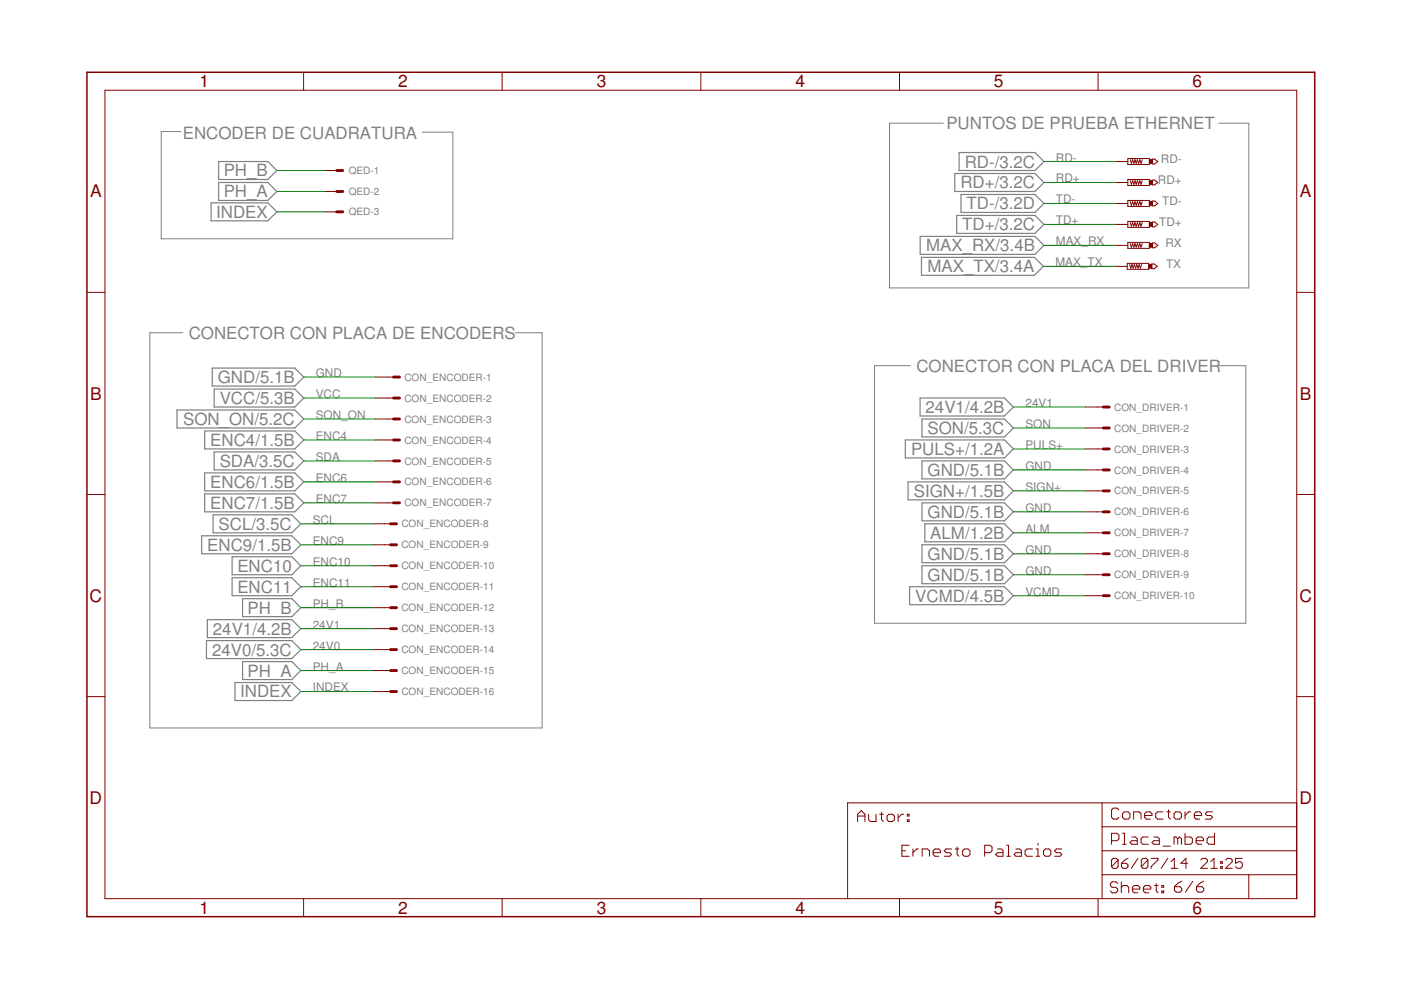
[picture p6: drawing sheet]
<svg xmlns="http://www.w3.org/2000/svg" width="297mm" height="210mm" viewBox="0 0 297 210" stroke-linecap="round" stroke-linejoin="round" font-family="sans-serif">
<path d="M38.4 27.9h-4.2v22.7h61.8v-22.6h-6.5M200 26.1h-11.4v34.9h76.2v-34.9h-6.4M38.8 70.5h-7v83.8h83.1v-83.8h-5.7M193 77.5h-7.6v54.6h78.7v-54.6h-5.7" fill="none" stroke="#808080" stroke-width=".21"/>
<g fill="none" stroke="#808080" stroke-width=".25">
<path d="M46.4 38.7h10.4l1.9 1.9-1.9 1.9h-10.4zM46.4 34.2h10.4l1.9 2-1.9 1.9h-10.4zM202.4 36.8h17l1.9 1.9-1.9 1.9h-17zM203.3 32.3h16.1l1.9 1.9-1.9 2h-16.1zM44.7 43h12.1l1.9 1.9-1.9 1.9h-12.1zM195.1 50.1h24.3l1.9 1.9-1.9 1.9h-24.3zM195.4 54.6h23.9l1.9 1.9-1.9 1.9h-23.9zM202.8 45.7h16.6l1.9 1.9-1.9 1.9h-16.6zM203.8 41.2h15.6l1.9 1.9-1.9 1.9h-15.6zM45 78h17.5l1.9 1.9-1.9 2h-17.5zM37.5 86.9h25l1.9 1.9-1.9 1.9h-25zM43.4 91.4h19.1l1.9 1.9-1.9 1.9h-19.1z"/>
<path d="M45.4 82.5h17.1l1.9 1.9-1.9 1.9h-17.1zM45.4 95.8h17.1l1.9 1.9-1.9 1.9h-17.1zM191.9 93.3h21.1l1.9 1.9-1.9 1.9h-21.1zM195.1 84.4h17.9l1.9 1.9-1.9 1.9h-17.9zM195.5 88.8h17.5l1.9 1.9-1.9 1.9h-17.5zM195.5 97.7h17.5l1.9 1.9-1.9 1.9h-17.5zM42.8 113.6h19.1l1.9 1.9-1.9 1.9h-19.1zM43.4 104.7h19.1l1.9 1.9-1.9 1.9h-19.1zM43.4 100.3h19.1l1.9 1.9-1.9 1.9h-19.1zM45.2 109.2h16.7l1.9 1.9-1.9 1.9h-16.7zM49.2 118h12.7l1.9 2-1.9 1.9h-12.7zM192.5 102.2h20.5l1.9 1.9-1.9 1.9h-20.5z"/>
<path d="M195.5 120h17.5l1.9 1.9-1.9 1.9h-17.5zM195.5 106.6h17.5l1.9 1.9-1.9 1.9h-17.5zM195.5 115.5h17.5l1.9 1.9-1.9 1.9h-17.5zM196.1 111.1h16.9l1.9 1.9-1.9 1.9h-16.9zM43.8 135.8h18.1l1.9 1.9-1.9 1.9h-18.1zM44 131.4h17.9l1.9 1.9-1.9 1.9h-17.9zM49.2 122.5h12.7l1.9 1.9-1.9 1.9h-12.7zM51.4 126.9h10.5l1.9 1.9-1.9 1.9h-10.5zM192.8 124.4h20.2l1.9 1.9-1.9 1.9h-20.2zM49.8 144.7h12.1l1.9 1.9-1.9 1.9h-12.1zM51.4 140.3h10.5l1.9 1.9-1.9 1.9h-10.5z"/>
</g>
<g fill="none" stroke="#800000" stroke-width=".21">
<path d="M22.2 19.1h252.7v171.4h-252.7zM64.4 15.3v3.8M106.5 15.3v3.8M148.6 15.3v3.8M190.7 15.3v3.8M232.8 15.3v3.8M68.9 36.2h2.5M236.6 34.2h2.5M236.6 38.7h2.5M239.1 33.6h4.6v1.3h-4.6zM239.1 38.1h4.6v1.2h-4.6zM239.6 33.9l.3 .7 .2-.7 .3 .7 .2-.7 .3 .7 .3-.7 .2 .7 .3-.7 .2 .7 .3-.7"/>
<path d="M239.6 38.3l.3 .8 .2-.8 .3 .8 .2-.8 .3 .8 .3-.8 .2 .8 .3-.8 .2 .8 .3-.8M244.3 33.7h.5l.7 .5-.7 .6h-.5zM244.3 38.2h.5l.7 .5-.7 .5h-.5zM68.9 40.6h2.5M68.9 44.9h2.5M236.5 56.5h2.5M236.6 43.1h2.5M236.6 47.6h2.5M236.6 52h2.5M239 55.8h4.6v1.3h-4.6zM239.1 42.5h4.6v1.3h-4.6zM239.1 46.9h4.6v1.3h-4.6z"/>
<path d="M239.1 51.4h4.6v1.3h-4.6zM239.5 56.1l.3 .8 .2-.8 .3 .8 .2-.8 .3 .8 .2-.8 .3 .8 .2-.8 .3 .8 .2-.8M239.6 42.8l.3 .7 .2-.7 .3 .7 .2-.7 .3 .7 .3-.7 .2 .7 .3-.7 .2 .7 .3-.7M239.6 47.2l.3 .8 .2-.8 .3 .8 .2-.8 .3 .8 .3-.8 .2 .8 .3-.8 .2 .8 .3-.8M239.6 51.6l.3 .8 .2-.8 .3 .8 .2-.8 .3 .8 .3-.8 .2 .8 .3-.8 .2 .8 .3-.8M244.2 56h.5l.6 .5-.6 .5h-.5zM244.3 42.6h.5l.7 .5-.7 .5h-.5zM244.3 47.1h.5l.7 .5-.7 .5h-.5zM244.3 51.5h.5l.7 .5-.7 .5h-.5zM18.4 62h3.8M79.6 79.9h3.8M274.9 62h3.8"/>
<path d="M79.6 84.4h3.8M79.6 88.8h3.8M79.6 93.3h3.8M79.6 97.7h3.8M230.1 86.3h3.8M230.1 90.7h3.8M230.1 95.2h3.8M230.1 99.6h3.8M18.4 104.8h3.8M79 111.1h3.8M79 115.5h3.8M79 120h3.8"/>
<path d="M79.6 102.2h3.8M79.6 106.6h3.8M230.1 104.1h3.8M230.1 108.5h3.8M230.1 113h3.8M230.1 117.4h3.8M274.9 104.8h3.8M79 124.4h3.8M79 128.8h3.8M79 133.3h3.8M79 137.7h3.8M230.1 121.9h3.8"/>
<path d="M230.1 126.3h3.8M18.4 147.7h3.8M79 142.2h3.8M79 146.6h3.8M274.9 147.7h3.8M181.8 174.2v-1.6l.8-.7 .8 .7v1.6M181.8 173h1.6M184.2 172.6v1.2l.4 .4h1.1v-1.6M186.5 172.6h.8M186.9 172.2v1.6l.4 .4M188.1 173l.3-.4h.8l.4 .4v.8l-.4 .4h-.8l-.3-.4zM190.4 172.6v1.6"/>
<path d="M191.6 172.6h-.4l-.8 .8M192.4 172.6h.3v.4h-.3zM192.4 173.8h.3v.4h-.3zM192.8 179.2h-1.6v2.3h1.6M202.9 179.6v1.6l.4 .3M213.4 179.2h.4v2.3M220.1 178.8v.4M233.7 170.2v20.3M233.7 175.3h41.2M235.7 178.2h1.1l.4-.4v-.7l-.4-.4h-1.1v2.3M237.2 171.7l-.4-.4h-.7l-.4 .4v1.6l.4 .4h.7l.4-.4M238 172.5l.4-.4h.8l.4 .4v.8l-.4 .4h-.8l-.4-.4z"/>
<path d="M238 176.7h.4v2.3M238 179h.8M240 177.5h.7l.4 .3v1.2h-1.1l-.4-.4 .4-.4h1.1M240.3 173.7v-1.6h1.2l.4 .4v1.2M242.7 172.9h1.5v-.4l-.3-.4h-.8l-.4 .4v.8l.4 .4h.8M243.5 177.5h-1.2l-.4 .3v.8l.4 .4h1.2M244.6 177.5h.8l.4 .3v1.2h-1.2l-.4-.4 .4-.4h1.2M246.6 172.1h-1.2l-.4 .4v.8l.4 .4h1.2M246.6 179.4h1.5M247.4 172.1h.7M247.8 171.7v1.6l.3 .4M248.9 172.5l.4-.4h.8l.4 .4v.8l-.4 .4h-.8l-.4-.4z"/>
<path d="M249.7 177.8l.4-.3 .4 .3v1.2M249.7 177.8l-.4-.3h-.4v1.5M249.7 177.8v1.2M251.2 172.1v1.6M251.2 176.7v2.3h1.2l.4-.4v-.8l-.4-.3h-1.2M252.4 172.1h-.4l-.8 .8M253.2 172.9h1.6v-.4l-.4-.4h-.8l-.4 .4v.8l.4 .4h.8M253.6 178.2h1.6v-.4l-.4-.3h-.8l-.4 .3v.8l.4 .4h.8M257.1 172.1h-1.2l-.4 .4 .4 .4h.8l.4 .4-.4 .4h-1.2M257.5 176.7v2.3h-1.2l-.4-.4v-.8l.4-.3h1.2M274.9 170.2h-95.2v20.3M64.4 190.5v3.9"/>
<path d="M106.5 190.5v3.9M148.6 190.5v3.9M190.7 190.5v3.9M191.2 180.4h.8M193.6 180v1.5M194.7 180h-.3l-.8 .8M195.5 181.5v-1.5h1.2l.4 .4v1.1M197.8 180.8h1.6v-.4l-.4-.4h-.8l-.4 .4v.8l.4 .3h.8M201.7 180h-1.1l-.4 .4 .4 .4h.8l.3 .4-.3 .3h-1.2M202.5 180h.8M204.1 180.4l.4-.4h.8l.4 .4v.8l-.4 .3h-.8l-.4-.3zM208.8 180.8h1.1l.4-.4v-.8l-.4-.4h-1.1v2.3"/>
<path d="M211.5 180h.8l.4 .4v1.1h-1.2l-.4-.3 .4-.4h1.2M213.4 181.5h.8M215.4 180h.8l.4 .4v1.1h-1.2l-.4-.3 .4-.4h1.2M218.9 180h-1.2l-.4 .4v.8l.4 .3h1.2M219.7 181.5h.8M219.7 180h.4v1.5M221.2 180.4l.4-.4h.8l.4 .4v.8l-.4 .3h-.8l-.4-.3zM225.1 180h-1.1l-.4 .4 .4 .4h.7l.4 .4-.4 .3h-1.1M232.8 190.5v3.9M233.7 180.4h41.2M233.7 185.5h41.2M237 187.3l-.4-.3h-.8l-.4 .3v.4l.4 .4h.8l.4 .4v.4l-.4 .4h-.8l-.4-.4"/>
<path d="M237.1 182.4l-.4-.4h-.7l-.4 .4v1.3M237.1 182.4v1.3l-.4 .4h-.7l-.4-.4M237.1 182.4l-1.5 1.3M237.7 187v2.3M237.7 188.1l.4-.4h.8l.4 .4v1.2M237.8 183h1l.4 .4v.3l-.4 .4h-.7l-.3-.4zM239.2 182l-.7 .4-.7 .6M240.1 188.5h1.6v-.4l-.4-.4h-.8l-.4 .4v.8l.4 .4h.8M241.3 182l-1.4 2.1M242.4 188.5h1.6v-.4l-.4-.4h-.8l-.4 .4v.8l.4 .4h.8M243.4 182.4l-1.4 1.3M243.4 182.4l-.4-.4h-.7l-.3 .4v1.3"/>
<path d="M243.4 182.4v1.3l-.4 .4h-.7l-.3-.4M244.1 182h1.4v.4l-1.4 1.3v.4M244.8 187.7h.8M245.2 187.3v1.6l.4 .4M246.3 187.7h.4v.4h-.4zM246.3 188.9h.4v.4h-.4zM247.6 182l-1.4 2.1M248.3 184.1h1.4M248.3 182.7l.7-.7v2.1M249 188h1.2l.4 .4v.4l-.4 .4h-.8l-.4-.4zM250.6 186.8l-.8 .4-.8 .8M251.8 183h-1.4l1-1v2.1"/>
<path d="M252.9 186.8l-1.6 2.4M253.7 188h1.1l.4 .4v.4l-.4 .4h-.7l-.4-.4zM254.6 182.4l.4-.4h.7l.3 .4v.3l-1.4 1.4h1.4M255.2 186.8l-.7 .4-.8 .8M256.7 184.1h1.4M256.7 182.7l.7-.7v2.1M258.8 183.7h.4v.4h-.4zM258.8 182.7h.4v.3h-.4zM259.9 182.4l.3-.4h.7l.4 .4v.3l-1.4 1.4h1.4M263.4 182h-1.4v1l.7-.3h.3l.4 .3v.7l-.4 .4h-.7l-.3-.4M264.8 185.5v5"/>
</g>
<path d="M18.4 15.3h260.3v179.1h-260.3z" fill="none" stroke="#800000" stroke-width=".32"/>
<g fill="none" stroke="#800000" stroke-width=".61">
<path d="M71.4 36.2h1.3M71.4 40.6h1.3M71.4 44.9h1.3M83.4 79.9h1.3M83.4 84.4h1.3M83.4 88.8h1.3M83.4 93.3h1.3M83.4 97.7h1.3M233.9 86.3h1.3M233.9 90.7h1.3M233.9 95.2h1.3M233.9 99.6h1.3"/>
<path d="M82.8 111.1h1.3M82.8 115.5h1.3M82.8 120h1.3M83.4 102.2h1.3M83.4 106.6h1.3M233.9 104.1h1.3M233.9 108.5h1.3M233.9 113h1.3M233.9 117.4h1.3M82.8 124.4h1.3M82.8 128.8h1.3M82.8 133.3h1.3"/>
<path d="M82.8 137.7h1.3M233.9 121.9h1.3M233.9 126.3h1.3M82.8 142.2h1.3M82.8 146.6h1.3"/>
</g>
<g fill="#800000" stroke="#800000" stroke-width=".21">
<path d="M243.7 33.9h.6v.7h-.6z"/>
<path d="M243.7 38.3h.6v.8h-.6z"/>
<path d="M243.7 42.8h.6v.7h-.6z"/>
<path d="M243.7 47.2h.6v.8h-.6z"/>
<path d="M243.7 51.6h.6v.8h-.6z"/>
<path d="M243.6 56.1h.6v.8h-.6z"/>
</g>
<g fill="none" stroke="#008000" stroke-width=".21">
<path d="M58.7 36.2h10.2M221.3 34.2h15.3M221.3 38.7h15.3M58.7 40.6h10.2M58.7 44.9h10.2M221.2 56.5h15.3M221.3 52h15.3M221.3 47.6h15.3M221.3 43.1h15.3M64.4 79.9h15.2M64.4 84.4h15.2M64.4 93.3h15.2"/>
<path d="M64.4 97.7h15.2M64.4 88.8h15.2M214.9 99.6h15.2M214.9 86.3h15.2M214.9 90.7h15.2M214.9 95.2h15.2M63.8 115.5h15.2M63.8 120h15.2M63.8 111.1h15.2M64.4 106.6h15.2M64.4 102.2h15.2M214.9 108.5h15.2"/>
<path d="M214.9 117.4h15.2M214.9 104.1h15.2M214.9 113h15.2M63.8 133.3h15.2M63.8 124.4h15.2M63.8 137.7h15.2M63.8 128.8h15.2M214.9 121.9h15.2M214.9 126.3h15.2M63.8 142.2h15.2M63.8 146.6h15.2"/>
</g>
<g font-size="3.7" fill="#800000">
<text x="42.3" y="18.5">1</text>
<text x="84.4" y="18.5">2</text>
<text x="126.5" y="18.5">3</text>
<text x="168.6" y="18.5">4</text>
<text x="210.7" y="18.5">5</text>
<text x="252.9" y="18.5">6</text>
<text x="19.1" y="41.9">A</text>
<text x="275.6" y="41.9">A</text>
<text x="19.1" y="84.7">B</text>
<text x="275.6" y="84.7">B</text>
<text x="19" y="127.6">C</text>
<text x="275.5" y="127.6">C</text>
<text x="19" y="170.4">D</text>
<text x="275.5" y="170.4">D</text>
<text x="42.3" y="193.7">1</text>
<text x="84.4" y="193.7">2</text>
<text x="126.5" y="193.7">3</text>
<text x="168.6" y="193.7">4</text>
<text x="210.7" y="193.7">5</text>
<text x="252.9" y="193.7">6</text>
</g>
<g font-size="3.6" fill="#808080">
<text x="38.8" y="29.4">ENCODER DE CUADRATURA</text>
<text x="200.6" y="27.4">PUNTOS DE PRUEBA ETHERNET</text>
<text x="204.5" y="35.5">RD-/3.2C</text>
<text x="47.4" y="41.9">PH_A</text>
<text x="47.4" y="37.4">PH_B</text>
<text x="203.6" y="40">RD+/3.2C</text>
<text x="45.8" y="46.2">INDEX</text>
<text x="204.9" y="44.4">TD-/3.2D</text>
<text x="196.3" y="53.3">MAX_RX/3.4B</text>
<text x="204" y="48.8">TD+/3.2C</text>
<text x="196.6" y="57.7">MAX_TX/3.4A</text>
<text x="40" y="71.8">CONECTOR CON PLACA DE ENCODERS</text>
<text x="46.2" y="81.2">GND/5.1B</text>
<text x="194.3" y="78.8">CONECTOR CON PLACA DEL DRIVER</text>
<text x="46.6" y="85.7">VCC/5.3B</text>
<text x="196.2" y="87.6">24V1/4.2B</text>
<text x="38.9" y="90.1">SON_ON/5.2C</text>
<text x="44.6" y="94.6">ENC4/1.5B</text>
<text x="196.7" y="92">SON/5.3C</text>
<text x="46.6" y="99">SDA/3.5C</text>
<text x="193.2" y="96.5">PULS+/1.2A</text>
<text x="196.7" y="100.9">GND/5.1B</text>
<text x="44.6" y="107.9">ENC7/1.5B</text>
<text x="44.6" y="103.4">ENC6/1.5B</text>
<text x="193.8" y="105.3">SIGN+/1.5B</text>
<text x="46.3" y="112.3">SCL/3.5C</text>
<text x="196.7" y="109.8">GND/5.1B</text>
<text x="44" y="116.8">ENC9/1.5B</text>
<text x="196.7" y="118.7">GND/5.1B</text>
<text x="197.2" y="114.2">ALM/1.2B</text>
<text x="50.3" y="121.2">ENC10</text>
<text x="50.3" y="125.7">ENC11</text>
<text x="196.7" y="123.1">GND/5.1B</text>
<text x="52.5" y="130.1">PH_B</text>
<text x="194.1" y="127.6">VCMD/4.5B</text>
<text x="45.1" y="134.6">24V1/4.2B</text>
<text x="45" y="139">24V0/5.3C</text>
<text x="52.5" y="143.4">PH_A</text>
<text x="50.9" y="147.9">INDEX</text>
</g>
<g font-size="2.5" fill="#808080">
<text x="223.9" y="34.2">RD-</text>
<text x="246.1" y="34.5">RD-</text>
<text x="223.9" y="38.7">RD+</text>
<text x="245.5" y="38.9">RD+</text>
<text x="223.9" y="47.6">TD+</text>
<text x="223.9" y="43.1">TD-</text>
<text x="245.8" y="47.8">TD+</text>
<text x="246.4" y="43.4">TD-</text>
<text x="223.9" y="52">MAX_RX</text>
<text x="247.1" y="52.3">RX</text>
<text x="223.8" y="56.5">MAX_TX</text>
<text x="247.2" y="56.7">TX</text>
<text x="66.9" y="80">GND</text>
<text x="66.9" y="84.4">VCC</text>
<text x="66.9" y="88.8">SON_ON</text>
<text x="217.4" y="86.3">24V1</text>
<text x="66.9" y="93.3">ENC4</text>
<text x="217.4" y="90.7">SON</text>
<text x="217.4" y="95.2">PULS+</text>
<text x="66.9" y="97.7">SDA</text>
<text x="217.4" y="99.6">GND</text>
<text x="66.9" y="106.6">ENC7</text>
<text x="66.9" y="102.2">ENC6</text>
<text x="217.4" y="104.1">SIGN+</text>
<text x="66.3" y="111.1">SCL</text>
<text x="217.4" y="108.5">GND</text>
<text x="217.4" y="113">ALM</text>
<text x="66.3" y="115.5">ENC9</text>
<text x="66.3" y="119.9">ENC10</text>
<text x="217.4" y="117.4">GND</text>
<text x="66.3" y="124.4">ENC11</text>
<text x="217.4" y="121.9">GND</text>
<text x="66.3" y="128.8">PH_B</text>
<text x="217.4" y="126.3">VCMD</text>
<text x="66.3" y="133.3">24V1</text>
<text x="66.3" y="137.7">24V0</text>
<text x="66.3" y="142.2">PH_A</text>
<text x="66.3" y="146.6">INDEX</text>
</g>
<g font-size="2.1" fill="#808080">
<text x="73.9" y="36.9">QED-1</text>
<text x="73.9" y="41.4">QED-2</text>
<text x="73.9" y="45.7">QED-3</text>
<text x="85.7" y="80.7">CON_ENCODER-1</text>
<text x="85.7" y="85.2">CON_ENCODER-2</text>
<text x="85.7" y="89.6">CON_ENCODER-3</text>
<text x="236.2" y="87.1">CON_DRIVER-1</text>
<text x="85.7" y="94">CON_ENCODER-4</text>
<text x="236.2" y="91.5">CON_DRIVER-2</text>
<text x="236.2" y="96">CON_DRIVER-3</text>
<text x="85.7" y="98.5">CON_ENCODER-5</text>
<text x="236.2" y="100.4">CON_DRIVER-4</text>
<text x="85.7" y="102.9">CON_ENCODER-6</text>
<text x="85.7" y="107.4">CON_ENCODER-7</text>
<text x="236.2" y="104.8">CON_DRIVER-5</text>
<text x="85.1" y="111.8">CON_ENCODER-8</text>
<text x="236.2" y="109.3">CON_DRIVER-6</text>
<text x="236.2" y="113.7">CON_DRIVER-7</text>
<text x="85.1" y="116.3">CON_ENCODER-9</text>
<text x="236.2" y="118.2">CON_DRIVER-8</text>
<text x="85.1" y="120.7">CON_ENCODER-10</text>
<text x="85.1" y="125.2">CON_ENCODER-11</text>
<text x="236.2" y="122.6">CON_DRIVER-9</text>
<text x="85.1" y="129.6">CON_ENCODER-12</text>
<text x="236.2" y="127.1">CON_DRIVER-10</text>
<text x="85.1" y="134">CON_ENCODER-13</text>
<text x="85.1" y="138.5">CON_ENCODER-14</text>
<text x="85.1" y="142.9">CON_ENCODER-15</text>
<text x="85.1" y="147.4">CON_ENCODER-16</text>
</g>
</svg>
